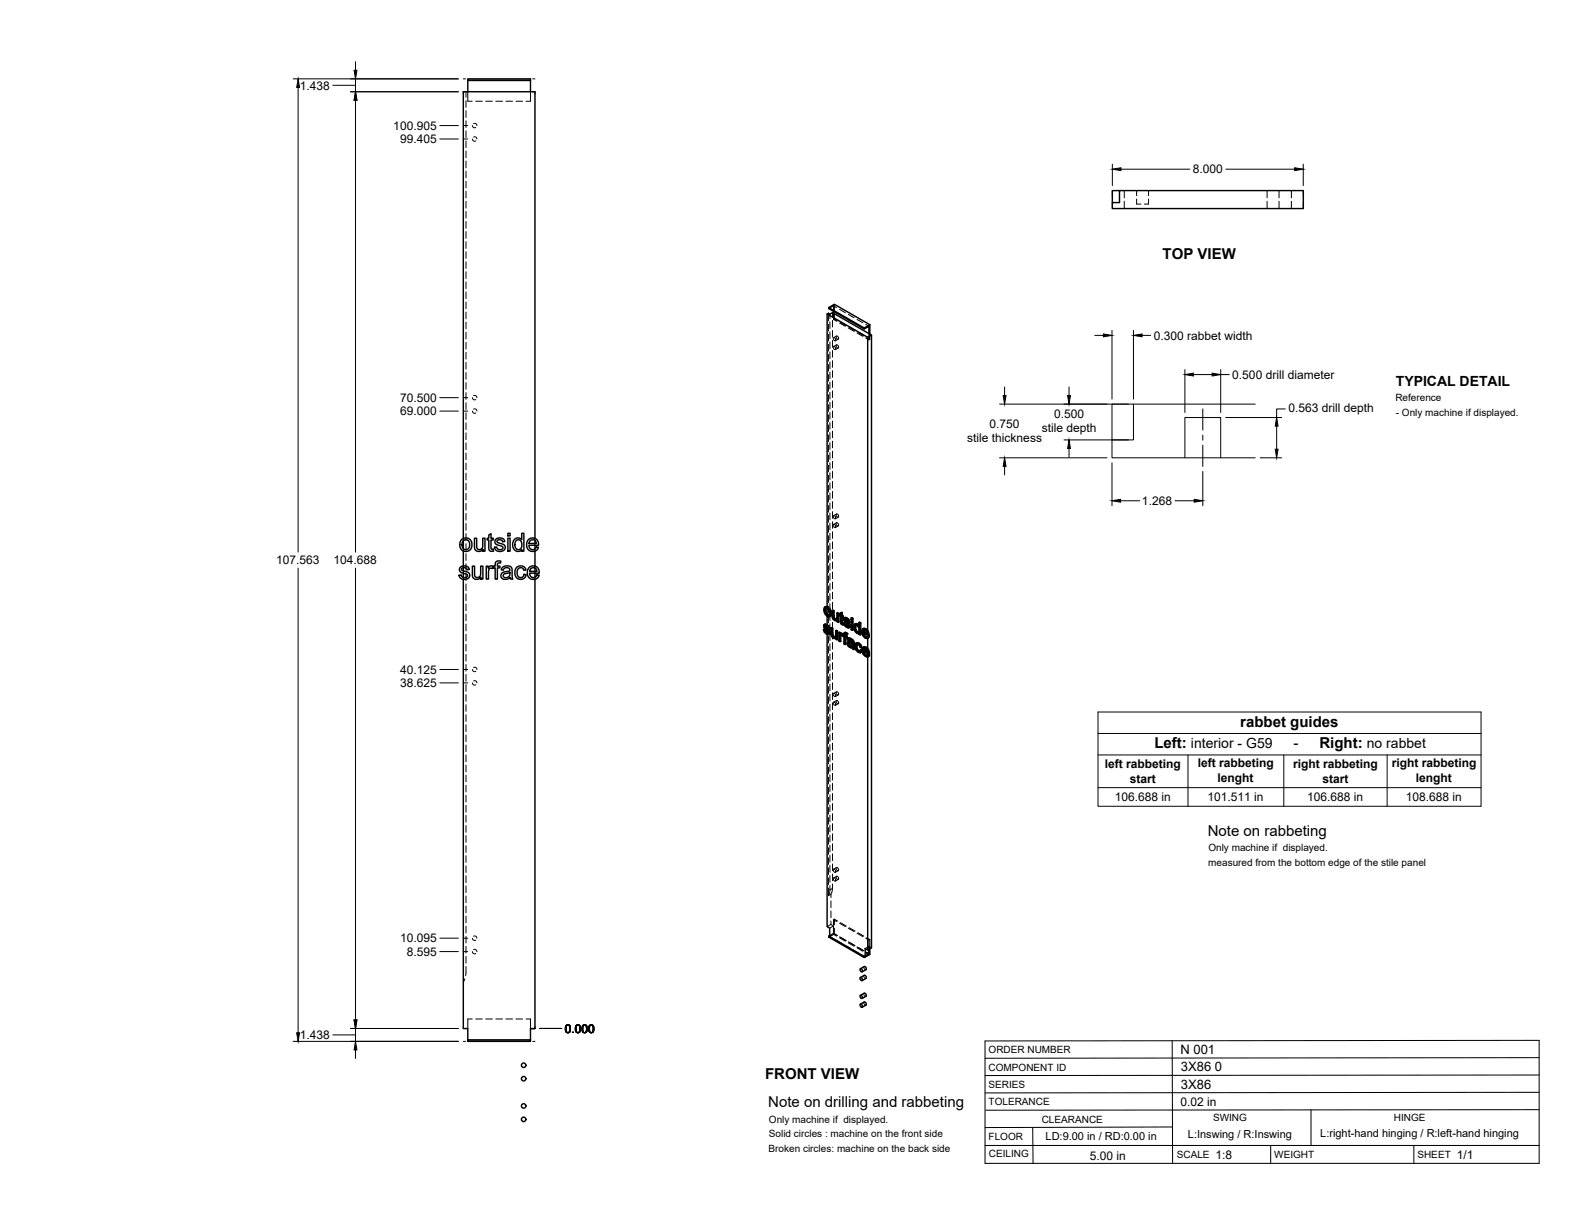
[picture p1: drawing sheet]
<svg xmlns="http://www.w3.org/2000/svg" width="559mm" height="432mm" viewBox="0 0 559 432" stroke-linecap="round" stroke-linejoin="round" font-family="sans-serif">
<!-- layer: Visible -->
<g fill="none" stroke="#000" stroke-width=".51">
<path d="M166 28.6v4M188.2 28.6h-22.2v-.6h22.2v4.6M397.2 67.6h-2.5v4.3h2.5v-4.3h65.2v6.4h-67.7v-2.1M293.5 111.4v103.8M294 109.1l2-1.1 12.6 7.2M295.7 110.5v.6M306.6 116.4l-12.6-7.3v.4l12.6 7.2M307.8 119.7v104M308.6 115.2l-2 1.2v.3l1.7-.9v2.6M308.6 115.2v3.4M309.2 118.9l-1.4 .8-14.3-8.3 .4-.3 .5 .3 1-.5 13.8 8v217.4l-1.4 .8M163.8 191.4a2.3 2.3 0 0 1 3.6 1.8 2.3 2.3 0 0 1-3.5 2 2.88 2.88 0 0 1-.1-3.8z"/>
<path d="M164.3 191.9l.5-.3 .8-.1 .9 .8v1.7l-.7 .9h-1.1l-.6-.7-.2-1.3zM164.4 191.9v2.7M164.4 195.5v5.3M168.3 191h.8v2.5a1.15 1.15 0 0 0 1.2 1.5 1.15 1.15 0 0 0 1-1.6v-2.4h.8v4.6h-.7v-.7a1.63 1.63 0 0 1-2 .7 1.63 1.63 0 0 1-1.1-1.8zM173.4 189.8l.8-.4v1.6h.8v.6h-.8v2.9l.2 .3 .6 .1 .1 .7h-.8a1.02 1.02 0 0 1-.9-1.4v-2.6h-.6v-.6h.6zM175.9 191.4l.9-.5h1.2a1.33 1.33 0 0 1 1.1 1.3l-.8 .1a.96 .96 0 0 0-1-.9 .96 .96 0 0 0-.9 1l2.6 1a1.57 1.57 0 0 1-.2 1.9 1.57 1.57 0 0 1-1.9 .3l-.9-.3-.4-.6-.2-.5 .8-.1a1.1 1.1 0 0 0 1.1 1 1.1 1.1 0 0 0 1.1-1l-2-.8a1.18 1.18 0 0 1-.5-1.9zM180.2 191h.8v4.6h-.8zM180.2 189.2h.8v.9h-.8zM182.5 191.4a1.73 1.73 0 0 1 2.6 .1v-2.3h.8v6.4h-.8v-.6a1.96 1.96 0 0 1-2.4 .3 1.96 1.96 0 0 1-.8-2.3zM183.1 191.8l.9-.3 .8 .4 .4 1.2-.2 1.2a1.26 1.26 0 0 1-1.7 .6 1.26 1.26 0 0 1-.6-1.6zM187.4 191.5a2.15 2.15 0 0 1 2.6-.4 2.15 2.15 0 0 1 1.1 2.4h-3.5l.2 .7a1.29 1.29 0 0 0 1.3 .8 1.29 1.29 0 0 0 1.1-.9l.9 .1-.5 .9a2.33 2.33 0 0 1-3.2 0 2.33 2.33 0 0 1-.2-3.2zM188.1 191.9l.5-.3a1.27 1.27 0 0 1 1.7 1.2h-2.6z"/>
<path d="M189.8 191v-158.4h-25.4v158.4M189.8 191.8v1M189.8 193.5v1.3M189.8 195.6v5.3M163.3 201.2l1.4-.4a1.58 1.58 0 0 1 1.8 1.3l-.8 .1a1.02 1.02 0 0 0-.9-.8 1.02 1.02 0 0 0-1 .7l1 .6a1.93 1.93 0 0 1 1.8 .9 1.89 1.89 0 0 1-1.4 2 1.89 1.89 0 0 1-2.2-.9l-.1-.6 .7-.1a1.09 1.09 0 0 0 1.1 1 1.09 1.09 0 0 0 1.1-1l-2-.8a1.17 1.17 0 0 1-.5-2zM164.4 205.5v159.4h1.6v4M164.4 201.4v1.2M164.4 203.4v1.5M167.6 200.9h.8v2.5a1.14 1.14 0 0 0 1.1 1.5 1.14 1.14 0 0 0 1-1.6v-2.4h.8v4.6h-.7v-.7a1.63 1.63 0 0 1-1.9 .7 1.63 1.63 0 0 1-1.1-1.8zM172.5 200.9h.7v.7a1.12 1.12 0 0 1 1.8-.6l.7-.1v-.5a1.33 1.33 0 0 1 .6-1.3 1.33 1.33 0 0 1 1.4 0l-.1 .7a.71 .71 0 0 0-.8 0 .71 .71 0 0 0-.3 .6v.5h.9v.6h-.9v4h-.8v-4h-.7v-.4l-.2 .6-.4-.1a1.06 1.06 0 0 0-1.1 1.5v2.4h-.8zM178.2 201.4l.7-.5 1-.1 1.5 .5 .5 4.2h-.8l-.1-.6-1.2 .6h-1.1l-.9-.8a1.53 1.53 0 0 1 1.7-1.9h.5a.69 .69 0 0 0 .9-.7 .69 .69 0 0 0-.9-.7 1.11 1.11 0 0 0-1.4 .9l-.8-.1zM178.7 203.8l1.4-.4a.42 .42 0 0 1 .6-.2 .42 .42 0 0 1 .2 .6 1.2 1.2 0 0 1-1 1.1 1.2 1.2 0 0 1-1.4-.8z"/>
<path d="M183.2 201.4a1.96 1.96 0 0 1 3.4 .8l-.8 .2a1.29 1.29 0 0 0-1.7-.8 1.29 1.29 0 0 0-.6 1.7l.3 1.2 .5 .4a1.15 1.15 0 0 0 1.6-1.1l.8 .1-.4 .9a2.06 2.06 0 0 1-2.4 .6 2.06 2.06 0 0 1-1.2-2.2zM187.7 201.4a2.15 2.15 0 0 1 2.5-.4 2.15 2.15 0 0 1 1.1 2.4h-3.4l.2 .7a1.29 1.29 0 0 0 1.2 .8 1.29 1.29 0 0 0 1.2-.9l.8 .1-.5 .9a2.34 2.34 0 0 1-3.2-.1 2.34 2.34 0 0 1-.1-3.3zM188.3 201.8l.8-.4 .7 .1 .5 .6 .2 .6h-2.6zM189.8 205.5v159.4h-1.6v4M189.8 201.5v1.2M189.8 203.4v1.4M292.7 215.3l.6-.1 .5 .2zM292.7 215.3l-.4 .6v1l.9 1.5a.95 .95 0 0 0 1.4 .1M292.8 216.6l.2 1M293 217.6l.2-.1 .6 .6-.4 .1zM293.1 215.8l-.1 .7M293.2 217.5l-.2-.9a.5 .5 0 0 1 0-.8 .5 .5 0 0 1 .8 .3l.4 .8 .1 1-.2 .3h-.6"/>
<path d="M293.5 218.6l-.1 3.1-.9-.1M293.5 215.9v2M293.5 215.5l.9 .9 .2-.1 .4 1.3M293.8 218.1l.3 .1M293.8 215.4l.8 .9M294.4 216.4l.3 1.3 .3-.1-.2 .8M294.7 217.7l-.1 .8 .2-.1-.4 .3M295.3 216.6l.6 .1v2.2M295.7 216.8v2.1h.2l.2 .4M295.7 219l.2 .5 .2-.2 .4 .3M295.9 219.5l.3 .3 .6-.1-.2 .2M295.9 216.7l-.6-.1v2.5l.7 1 .5 .2 .5-.2"/>
<path d="M296.2 219.8l.4 .1M296.9 217.5l.7 .1v3l-.3 .2v-3M297.6 217.6l-.7-.1v1.9l-.3 .5M298.1 218h-.3v.4l.3 .2 .1 2.5 .5 .5h.6l-.1-.5-.4 .1M298.1 217.5l.7-.2v1M298.6 217.4v1.1l.6 .1M298.6 218.5l.6 .1-.2 .5v-.4M298.8 217.3l-.7 .2v.7l-.3-.2M298.8 219v1.8M299 219.1l-.4-.2v2h.3M299.6 219.2l.9 .1M299.8 219.9l.4 .3"/>
<path d="M299.9 219.1l-.3 .2M299.9 219.2l1.2 .5M300 219.7v.1M300.1 220l-.3-.2 .7 .1 .4 .7 .4 .2M300.1 219.1l-.7 .3v.5l1.5 1.9-.1 .5M300.3 219.4l.5 .4 .3-.1 .3 .5M300.8 219.8l.4 .5 .2-.1 .2 .5-.3 .1-.1-.5M302 219.3l.6 .1zM302 219.3v.6l.4 .2M302.6 219.4l-.2 .7v-.6M292.1 223.4l.5 .1M292.6 223.5l.2-.1 .2 .6-.2 .1z"/>
<path d="M292.7 222.3l.4 .3M292.7 222.5l1.4 1.1M292.7 221.5l-.3 .2M292.8 224.1l.5 .5 .5-.1M292.8 221.6l.6 .1 .5 .4M292.8 223.4l-.4-.2a1.16 1.16 0 0 0 .5 1.5l.7 .4 .6-.1M292.9 222.7l1.5 1.3M292.9 222.1h.1M292.9 222.4l-.2-.3 .7 .3 .4 .6 .4 .2M293 224l.5 .4M293 221.5l-.6 .1-.2 .7 .4 .7 1.1 1.1v.6M293.2 221.8l.5 .4 .2-.1 .4 .4"/>
<path d="M293.3 224.6l.4 .1M293.5 225.1v103.7l.9 .5v2.6l-.4 .2v.4l12.6 7.2v-.4l-12.6-7.2M293.5 222.4v.5M293.5 223.8v.6M293.7 222.2l.4 .5 .2-.1 .1 .5-.2 .1-.1-.5M293.8 224.6l-.1 .1M293.9 223.7l.3 .4 .2-.1 .1 .5M294.2 224.1l.1 .5 .2-.1-.1 .4M294.3 224.6l-.1 .4 .2-.1-.3 .2M294.8 222.8l.7 .1v2.2M295.3 223.1v2.2l.2-.2 .2 .5M295.3 225.3l.2 .4 .2-.1 .3 .3"/>
<path d="M295.5 225.7l.3 .3h.6M295.5 222.9l-.7-.1 .1 2.6 .8 1h.8M295.8 226l.4 .1M296.4 226l-.2 .1M296.4 225.9l-.2 .2M296.5 223.8l.7 .1v3l-.3 .1v-3M296.5 226.4v.4l.4 .2M296.5 226.4l-.1 .1M297 220.1v.5l.3 .2M297 220.1l-.2 .1M297.2 223.9l-.7-.1-.1 2.1M297.6 224.4l.6 .1v.4l.3-.2"/>
<path d="M298 224.6v.5l.8-.4M298.1 225.5l.2 2-.2 .2v-1.6M298.2 224.5l-.6-.1v3l.5 .3M298.3 224.8l.5-.1 .4 .4M298.4 225.3v.1M298.6 224.9l.4 .4M298.6 220.9l.4 .1M298.7 221.1h.5M298.9 225.7l-.6-.3v.6M299 225.2v.4l.4 .2v2.6l.4 .3M299 225.4l-.1 .3M299 221.3l.1 .5"/>
<path d="M299 225.6l-.1 .1M299.3 221l.4 .1M299.7 224.5l1.1 .3M299.7 221.1l.2-.1 .2 .6-.2 .1zM299.8 220.1l1.5 1.1M299.8 225.7l.8 .1-.2 .6v-.4M299.9 224.4l-.3 .1M299.9 221.7l.5 .5h.5M299.9 221l-.4-.1a1.29 1.29 0 0 0 .6 1.5l.7 .4 .5-.2M300 220.3l1.6 1.3M300.1 225.1v.5M300.1 226.2v2.4l-.3 .1v-2.6l.6 .3"/>
<path d="M300.1 224.6l.4 .3 .3-.1-.3 .5v-.4M300.1 221.6l.5 .4M300.4 224.5h-.8l-.2 .9-.4-.2h.4M300.4 222.2l.4 .1M300.5 225.3l-.1-.1a.27 .27 0 0 0-.4-.2 .27 .27 0 0 0-.2 .4v.3l.8 .1M300.9 227.8l.5-.1 1 .3M300.9 222.3h-.1M301 221.3l.3 .4 .3-.1 .1 .5M301 228.6l.2 .4 .2-.1 .4 .3M301.1 228.3l.3 .6M301.1 227.6l-.3 .2M301.2 229l.3 .3h.7"/>
<path d="M301.2 227.1l.1-.1-.2 .3zM301.2 228.3h-.1M301.2 226.5l.8 .1 .6 .4M301.3 228.3l.3 .1a.57 .57 0 0 1 .7 .3 .57 .57 0 0 1-.1 .7l-.2 .1M301.3 228.3h-.2M301.3 228.3l-.1 .1M301.3 227l.9 .5a.36 .36 0 0 1 .2 .6 .36 .36 0 0 1-.6-.1l-.6-.2M301.3 221.7l.1 .5 .3-.1-.2 .4M301.4 227.7l-.8 .2 .1 1 .7 .8 1 .1 .1 .4 .5 .3M301.4 222.2l-.1 .4 .2-.1-.3 .2M301.4 226.4l-.5 .1M301.5 229.3h.8"/>
<path d="M301.8 226.7l.5 .4 .3-.1 .3 .4M302 220.4l.6 .1zM302 220.4v3l.4 .3M302 226.6l-.6-.2-.5 .1-.3 .5 .5 .3M302.3 227.1l.3 .4 .3-.1 .1 .4M302.6 220.5v3l-.2 .2v-3M302.6 227.5l.2 .5 .2-.2 .1 2.1M302.8 228v2l.3-.1 .1 .4-.2 .2-.2-.5M303.4 222.7l.2 1M303.4 221.4h.8l.5 .4M303.6 223.7l.2-.1 .5 .6h-.3zM303.6 222l.6 .1 .5 .8v1.2l-.3 .3-.3-.1"/>
<path d="M303.6 222l-.2 .7 .2-.1 .2 1M303.6 221.9v.1M303.7 221.3l-.4 .2M303.8 221.9l-.2 .7M303.8 229.5l.2 1 .2-.2 .6 .6M303.9 228.1l.9 .1 .7 .6M304 230.5l.5 .5h.6M304 221.5l.7 .3M304.1 228l-.4 .2M304.2 228.6l-.2 .7M304.2 221.4l-.5-.1a1.94 1.94 0 0 0 0 3.2l.7 .3 .4-.1M304.3 224.2h.3"/>
<path d="M304.5 228.3l.7 .7 .3-.2 .3 .9-.2 .2-.4-.9M304.7 220.9l.7 .1v4.1l-.2 .2v-4.2M304.8 224.7v.3l.4 .3M304.8 224.7l-.2 .1M304.8 228.2a1.12 1.12 0 0 0-1.4 .3 1.12 1.12 0 0 0 0 1.4l.8 1.3 1.1 .4M305.2 230.7l.4 .3M305.4 221l-.4-.3-.3 .2v1.5l-.3-.5M305.6 229.9l-.4-.2-.5-.9-.7-.1-.2 .8 .2-.2 .2 1M305.6 231l.3-.2-.6 .8zM305.9 230.8l-.5-.3-.4 .6-.5-.1M306.1 223.1h1.1l.8 .9M306.2 224.1l1.5 .8-.5-1.1a.51 .51 0 0 0-.6-.3 .51 .51 0 0 0-.4 .6l.2-.2 1.2 .7"/>
<path d="M306.2 229.7l.6-.1a1.41 1.41 0 0 1 1.4 .9M306.3 230.6l1.5 .9-.5-1.1a.51 .51 0 0 0-.6-.3 .51 .51 0 0 0-.4 .5l.3-.1 1.2 .7M306.4 224.6l.2 .6M306.4 225.4l.6 .6 .6-.1M306.6 223.5l-.2 .4M306.6 231.9l.5 .6h.6M306.6 231.2l.2 .6M306.7 230.1l-.1 .4M306.9 223.2l.9 .9 .2-.1 .4 1.3M307 226h.4M307.1 229.8l.8 .9 .3-.2 .3 1.4M307.1 232.5l.4 .1"/>
<path d="M307.2 223.1l-.7-.2-.7 .5 .1 1.7 .6 .9 .9 .5h.3l.6-.6M307.3 229.6l-.6-.1-.6 .3-.2 1.3 .7 1.5 1.2 .5M307.5 226h-.1M307.6 232.5l-.1 .1M307.7 225.7l.4 .4M307.8 224.1l.3 1.3 .3-.1-.3 .1M307.8 232.3l.5 .3M307.8 233.1v104l-.8-.5v2.9l1.3-.7v-2M307.8 225.4v.2M307.8 226.5v3.6M307.8 231.9v.4M307.9 230.7l.4 1.3 .2-.1-.2 .1"/>
<path d="M308.1 225.6l-1.9-1.1 .2 .9 .2-.2 .6 .6M308.3 232.2l-2-1.2 .3 .9 .2-.1 .5 .6M308.3 225.9l-.5 .6M308.3 225.9l-.4-.3-.5 .4M308.5 232.5l-.5 .5M308.5 232.5l-.7 .6M308.5 232.5l-.5-.3-.5 .4M308.3 338.4l-1.7 .9M308.6 336.6v2l-2 1.1M305.2 353.2l.6 .2 .2 .8-.7-.2zM305.2 356.4l.6 .1 .2 .8-.7-.1zM305.2 346.9l.6 .2 .2 .8-.7-.2z"/>
<path d="M305.2 343.8l.6 .1 .2 .8-.7-.1zM305.2 353.2l1.4-.8 .6 .4v.7l-1.3 .8M305.2 356.3l1.6-.8 .6 .7-.2 .4M305.2 346.8l1.4-.7 .6 .3v.7l-1.3 .8M305.2 343.7l1.4-.8 .6 .4v.7l-1.3 .8M307.2 356.6l-1.3 .8M166 368.9h22.2v.6h-22.2z"/>
<circle cx="185.8" cy="378" r=".79"/>
<circle cx="185.8" cy="382.7" r=".79"/>
<circle cx="185.8" cy="392.4" r=".79"/>
<circle cx="185.8" cy="397.2" r=".79"/>
</g>
<!-- layer: Hidden -->
<g fill="none" stroke="#000" stroke-width=".35">
<path d="M165.3 32.6v1.9M165.3 35.7v2.4M165.3 39.3v2.4M166 32.6v3.3h1.6M168.8 35.9h2.3M172.3 35.9h2.4M175.9 35.9h2.4M179.5 35.9h2.4M183 35.9h2.4M188.2 32.6v3.3h-1.6M165.3 42.9v2.4M165.3 46.4v2.4"/>
<path d="M165.3 50v2.4M165.3 53.6v2.4M165.3 57.2v2.3M167.6 49.3l.4 .7h.8M167.6 44.6l.4 .7 .8-.1M168 48.6l.9 .1 .3 .6M168 43.9h.9l.3 .7M165.3 60.7v2.4M165.3 64.3v2.4M165.3 67.9v2.4M165.3 71.4v2.4M165.3 75v2.4"/>
<path d="M165.3 78.6v2.4M398.9 67.6v2.6M398.9 71.4v2.6M403.3 70.6v1.8h1.5M403.3 67.6v1.8M407.5 70.6v1.8h-1.5M407.5 67.6v1.8M449.6 67.6v2.6M449.6 71.4v2.6M453.8 67.6v2.6M453.8 71.4v2.6M458.2 67.6v2.6"/>
<path d="M458.2 71.4v2.6M165.3 82.1v2.4M165.3 85.7v2.4M165.3 89.3v2.4M165.3 92.9v2.4M165.3 96.4v2.4M165.3 100v2.4M165.3 103.6v2.4M165.3 107.2v2.3M165.3 110.7v2.4M165.3 114.3v2.4M165.3 117.9v2.3"/>
<path d="M293.9 111.1v2.8M293.9 115v2.4M293.9 118.6v2.4M294.4 111.4v1.6M294.4 114.2v2.4M294.4 117.8v2.3M295.4 110.9v1.6M295.4 113.7v2.3M295.4 117.2v2.4M295.7 119.8a.56 .56 0 0 1 .7 .4 .56 .56 0 0 1-.3 .7l-.4-.5zM295.7 108.5l-1.7 1M295.7 108.5l1.1 .7"/>
<path d="M295.7 108.5v2M295.7 111.1v2.2M296 113.2l-.3 .1 1.1 .7M296 108v2M296 111.2v2M296 113.2l1.2 .6M296.7 119.3a.58 .58 0 0 1 .7 .3 .58 .58 0 0 1-.2 .8l-.5-.5zM296.8 119.2l-1 .6M297.9 109.8l2 1.2M297.9 114.6l2 1.2M298.2 114.4l2 1.2M301 111.5l2 1.2"/>
<path d="M301 116.4l2 1.2M301.3 116.2l2.1 1.2M304.1 113.3l2 1.2M304.1 118.2l2 1.1M304.4 118l2.1 1.2M307.2 115.1l1.1 .7M307.2 119.9l1.1 .7M307.5 119.8l1.1 .6M308.3 118.4v2.2l.3-.2v-1.8M165.3 121.5v2.3M165.3 125v2.4M165.3 128.6v2.4"/>
<path d="M165.3 132.2v2.3M165.3 135.7v2.4M165.3 139.3v2.4M293.9 122.2v2.4M293.9 125.8v2.3M293.9 129.3v2.4M293.9 132.9v2.4M293.9 136.5v2.4M294.4 121.3v2.4M294.4 124.9v2.4M294.4 128.5v2.4M294.4 132v2.4"/>
<path d="M294.4 135.6v2.4M294.4 139.2v2.4M295.4 120.8v2.4M295.4 124.4v2.3M295.4 128v2.3M295.4 131.5v2.4M295.4 135.1v2.4M295.4 138.7v2.3M295.7 123a.6 .6 0 0 1 .7 .3 .6 .6 0 0 1-.2 .8l-.5-.5zM296.7 122.4a.55 .55 0 0 1 .7 .3 .55 .55 0 0 1-.3 .7l-.4-.4zM296.8 122.4l-1 .5M297.4 123.5l-1 .5"/>
<path d="M297.4 120.3l-1 .6M165.3 142.9v2.4M165.3 146.5v2.3M165.3 150v2.4M165.3 153.6v2.4M165.3 157.2v2.4M167.6 141.1l.4 .7h.8M167.6 145.9l.4 .6h.8M168 140.4h.9l.3 .7M168 145.2h.9l.3 .7M293.9 140v2.4M293.9 143.6v2.4"/>
<path d="M293.9 147.2v2.4M293.9 150.8v2.3M293.9 154.3v2.4M293.9 157.9v2.4M294.4 142.7v2.4M294.4 146.3v2.4M294.4 149.9v2.4M294.4 153.5v2.4M294.4 157v2.4M295.4 142.2v2.4M295.4 145.8v2.4M295.4 149.4v2.4"/>
<path d="M295.4 153v2.3M295.4 156.5v2.4M165.3 160.7v2.4M165.3 164.3v2.4M165.3 167.9v2.4M165.3 171.5v2.3M165.3 175v2.4M165.3 178.6v2.4M293.9 161.5v2.4M293.9 165.1v2.3M293.9 168.6v2.4M293.9 172.2v2.4"/>
<path d="M293.9 175.8v2.3M293.9 179.3v2.4M294.4 160.6v2.4M294.4 164.2v2.4M294.4 167.7v2.4M294.4 171.3v2.4M294.4 174.9v2.4M294.4 178.5v2.3M295.4 160.1v2.4M295.4 163.7v2.4M295.4 167.2v2.4M295.4 170.8v2.4"/>
<path d="M295.4 174.4v2.4M295.4 177.9v2.4M164.4 191v.9M164.4 194.6v.9M165.3 182.2v2.4M165.3 185.7v2.4M165.3 189.3v2.4M165.3 192.9v2.4M165.3 196.4v2.4M189.8 191v.8M189.8 192.8v.7M189.8 194.8v.8"/>
<path d="M293.9 182.9v2.4M293.9 186.5v2.4M293.9 190.1v2.3M293.9 193.6v2.4M293.9 197.2v2.4M294.4 182v2.4M294.4 185.6v2.4M294.4 189.2v2.4M294.4 192.8v2.3M294.4 196.3v2.4M294.4 199.9v2.4M295.4 181.5v2.4"/>
<path d="M295.4 185.1v2.4M295.4 188.7v2.4M295.4 192.2v2.4M295.4 195.8v2.4M295.4 199.4v2.4M295.7 183a.56 .56 0 0 1 .7 .3 .56 .56 0 0 1-.3 .7l-.4-.5zM295.7 186.1a.56 .56 0 0 1 .7 .3 .56 .56 0 0 1-.3 .8l-.4-.6zM296.7 185.6a.58 .58 0 0 1 .7 .3 .58 .58 0 0 1-.2 .7l-.5-.4zM296.7 182.4a.6 .6 0 0 1 .7 .3 .6 .6 0 0 1-.2 .8l-.5-.5zM296.8 182.4l-1 .6M296.8 185.5l-1 .6M297.4 183.5l-1 .6"/>
<path d="M297.4 186.6l-1 .6M164.4 200.8v.6M164.4 202.6v.8M164.4 204.9v.6M165.3 200v2.4M165.3 203.6v2.4M165.3 207.2v2.4M165.3 210.7v2.4M165.3 214.3v2.4M165.3 217.9v2.4M189.8 200.9v.6M189.8 202.7v.7"/>
<path d="M189.8 204.8v.7M292.5 216.2l.4 1.4-.3 .1M292.9 217.6l.9 .9-.3 .1M292.9 215.2l-.6 1.2M293.1 215.8l-.1 .1M293.2 215.8h.6l-.3 .1M293.5 215.2v.7M293.5 217.9v.7M293.8 215.8l.4 .5-.1 .2M293.8 218.5l.6 .2-.2 .1M293.9 200.8v2.4M293.9 204.3v2.4"/>
<path d="M293.9 207.9v2.4M293.9 211.5v2.4M293.9 215.1v2.3M293.9 218.6v2.4M294.3 216.4l.2 .8-.2 .3M294.3 218.1l-.2 .1M294.4 203.5v2.3M294.4 207.1v2.3M294.4 210.6v2.4M294.4 214.2v2.4M294.4 217.8v2.3M294.5 217.4l-.4 .8"/>
<path d="M294.6 218.6l-.2 .1M295.4 202.9v2.4M295.4 206.5v2.4M295.4 210.1v2.4M295.4 213.7v2.3M295.4 217.2v2.4M295.5 216.4v2.4l-.2 .1M295.5 218.8l.1 .4-.2 .2M295.6 219.2l.3 .5-.2 .1M295.9 219.7l.5 .3-.3 .1M296.8 219.7h.1M296.9 219.7l-.2 .1"/>
<path d="M297.1 219.5l-.3 .2M297.1 217.4v1.9l-.3 .4M297.2 220l-.2 .6M298 218.3l.4 .2-.3 .1M298 217.9l-.2 .5M298.1 218l.3 .1M298.4 218.5v2.3l-.2 .2M298.4 217.3v.8l-.3 .1M298.6 218.9l.2-.2v.3M298.8 218.7l.4 .3M299.6 219.6l-.2 .6M299.7 219.2l-.4 .5"/>
<path d="M299.8 219.1l-.4 .3M300.1 219.6l-.1 .1M300.1 219.6l.5 .1-.3 .1M300.6 219.7l.4 .4-.3 .1M302.2 219.1v.6l-.2 .2M302.2 219.7l.4 .3M165.3 221.5v2.3M165.3 225v2.4M165.3 228.6v2.4M165.3 232.2v2.3M165.3 235.8v2.3M165.3 239.3v2.4"/>
<path d="M167.6 237.5l.4 .7h.8M168 236.9h.9l.3 .6M292.4 223.2l.3 1-.2 .1M292.4 222l.1 .4-.2 .1M292.5 221.6l-.3 .5M292.5 222.4l.3 .5-.2 .1M292.7 221.5l-.4 .3M292.7 224.2l.8 .6-.2 .2M292.8 222.1l.2-.1-.1 .1M292.8 222.9l1.2 1-.3 .2M292.9 222l-.2 .1M293 222l.4 .1-.2 .1"/>
<path d="M293.4 222.1l.4 .3-.2 .2M293.5 221.7v.7M293.5 222.9v.9M293.5 224.4v.7M293.5 224.8l.5 .2-.2 .2M293.8 224.5h.1M293.8 222.4l.2 .5-.2 .1M293.9 222.2v2.4M293.9 225.8v2.4M293.9 229.3v2.4M293.9 232.9v2.4M293.9 236.5v2.4"/>
<path d="M293.9 224.5l-.1 .1M294 223.9l.1 .4-.2 .1M294 222.9l.4 .2M294.1 224.3l-.2 .2M294.3 225h-.3M294.4 221.3v2.4M294.4 224.9v2.4M294.4 228.5v2.4M294.4 232.1v2.3M294.4 235.6v2.4M294.4 239.2v2.4M295 222.7l.1 2.3-.2 .1"/>
<path d="M295.1 225l.1 .5-.2 .1M295.2 225.5l.3 .4-.2 .1M295.4 220.8v2.4M295.4 224.4v2.4M295.4 228v2.3M295.4 231.5v2.4M295.4 235.1v2.4M295.4 238.7v2.3M295.5 225.9l.5 .4-.3 .1M296 226.3l.8-.1-.2 .1M296.4 220h.8l-.2 .1M296.4 226h.1"/>
<path d="M296.5 225.9l-.2 .1M296.7 225.8l-.3 .2M296.7 223.6v1.9l-.3 .4M296.8 226.2l-.3 .6M296.8 226.7l.4 .2M297.2 220.4l.4 .2M297.9 224.3v3l-.3 .1M297.9 227.3l.4 .2M298.2 224.9v.1M298.4 220.8l.2 .4-.2 .1M298.4 224.7l-.4 .4M298.5 225.3h-.1"/>
<path d="M298.5 225.2l.3 .1-.2 .1M298.6 221.2l.4 .3-.3 .1M298.8 225.3l.3 .3M299 221.5l.3 .1M299 225.4l.3-.2-.2 .4M299.1 225.6h-.1M299.2 225.1h.1M299.3 225.5l.3 .2-.2 .1M299.3 225.2l-.3 .4M299.3 225.1l-.3 .2M299.4 225.2l.2 .1M299.5 220.9l.3 .9-.2 .1"/>
<path d="M299.6 225.7v2.6l-.2 .1M299.6 228.3l.5 .3M299.7 220l.3 .5-.3 .1M299.7 224.6l-.1 .7-.2 .1M299.8 224.4l-.3 .3M299.8 221.8l.8 .7-.2 .1M299.8 226.1l.3-.1v.2M299.9 225.1h.2M300 220.5l1.1 1.1-.3 .1M300.1 226l.5 .2M300.2 225h.2l-.2 .1M300.4 225l.3 .2"/>
<path d="M300.6 222.5l.6 .2-.3 .1M300.8 228.2l.2 .7-.2 .1M300.8 226.9l.5 .3M300.9 227.8l-.4 .5M301 220.1l.1 .4-.2 .1M301 227.7l-.4 .2M301 228.9l.7 .7-.3 .1M301.1 222.1l-.2 .1M301.1 226.4l-.5 .6M301.1 222.1l-.2 .2M301.1 221.6l.1 .3-.2 .1M301.1 226.4l-.3 .2"/>
<path d="M301.1 220.5l.5 .2M301.2 221.9l-.1 .2M301.3 228.2h.2zM301.3 228.2l-.1 .1M301.4 228.2l-.3 .1M301.4 222.6l-.2 .1M301.3 227h.1M301.5 228.2l1.1 .3-.2 .1M301.5 226.8l.5 .2-.3 .1M301.7 229.6l.5 .1-.3 .1M302 227l.5 .5-.3 .1M302.2 229.7h.4l-.2 .1"/>
<path d="M302.2 220.3v3l-.2 .1M302.2 223.3l.4 .2M302.4 228l.2 .1M302.4 229.3l-.2 .1M302.5 227.5l.1 .5-.2 .1M302.5 229.2l-.2 .1M302.6 228.5l-.3 .8M302.6 228l-.2 .2M302.6 229.7l.1 .4-.2 .1M302.7 230.1l.5 .2M303.1 222.3l.2 .9-.2 .2M303.3 223.2l.4 .8-.2 .2"/>
<path d="M303.3 221.6l-.4 .9M303.5 221.3l-.5 .4M303.6 229.1l.3 1.3-.2 .2M303.7 224l.6 .6-.3 .1M303.7 228.3l-.3 .9M303.8 221.8h.5l-.2 .2M303.8 221.8l-.2 .1M303.8 221.8v.1M303.9 230.4l.9 .9-.3 .2M303.9 228.1l-.4 .4M304.2 228.6l-.2 .1M304.2 228.6h.6l-.2 .1"/>
<path d="M304.3 224.6l.7-.1-.2 .1M304.3 221.8l.5 .6-.2 .1M304.7 221.8l.3 .4M304.8 231.3l.7 .2M304.8 228.6l.4 .4-.3 .1M304.8 224.2h-.2M304.8 222.4l.2 1.1-.2 .1M305 220.7v1.5l-.3 .2M305 223.5l-.4 .8M305 224.5l-.2 .5M305 224.9l.4 .2M305.2 229l.2 .6-.2 .1"/>
<path d="M305.2 231h-.1M305.4 229.6l.4 .1M305.4 230.5l-.4 .6M305.9 224l.4 1.3-.3 .1M306.1 230.5l.3 1.4-.2 .1M306.2 224.5l.2-.2v.3M306.3 225.3l.9 .9-.2 .2M306.3 223l-.6 1.1M306.3 231l.2-.1 .1 .3M306.4 224.3l2 1.2M306.4 231.9l.9 .9-.2 .1M306.4 229.6l-.5 1.1"/>
<path d="M306.5 230.9l2 1.1M306.6 223.5l-.2 .1M306.7 223.4l.5 .1-.3 .1M306.7 230.1h-.1M306.8 230l.5 .1-.2 .1M307.2 223.5l.5 .6-.2 .1M307.2 226.2l.7 .2-.2 .1M307.3 230.1l.5 .5-.2 .2M307.6 225.9h.1M307.6 224.6l.3 .2M307.6 225.9l-.1 .1M307.7 225.9l-.3 .1"/>
<path d="M307.7 232.5h.1M307.7 224.1l.2 .7-.2 .1M307.8 231.2l.2 .1M307.8 232.4l-.1 .1M307.8 230.7l.2 .6-.2 .2M307.8 232.3v.8l.3-.1-.8-.2M307.8 223.7v1.7M307.8 225.6v.9M307.8 230.1v1.8M307.9 225.6l-.3 .3M308 232.2l-.3 .3M308 226.4h-.1"/>
<path d="M308.2 232.9l-.1 .1M165.3 242.9v2.4M165.3 246.5v2.3M165.3 250v2.4M165.3 253.6v2.4M165.3 257.2v2.4M167.6 242.3l.4 .7h.8M168 241.6h.9l.3 .7M293.9 240.1v2.3M293.9 243.6v2.4M293.9 247.2v2.4M293.9 250.8v2.4"/>
<path d="M293.9 254.3v2.4M293.9 257.9v2.4M294.4 242.8v2.3M294.4 246.3v2.4M294.4 249.9v2.4M294.4 253.5v2.4M294.4 257v2.4M295.4 242.3v2.3M295.4 245.8v2.4M295.4 249.4v2.4M295.4 253v2.3M295.4 256.5v2.4"/>
<path d="M295.7 246.1a.55 .55 0 0 1 .7 .3 .55 .55 0 0 1-.3 .7l-.4-.4zM295.7 249.2a.56 .56 0 0 1 .7 .3 .56 .56 0 0 1-.3 .7l-.4-.5zM296.7 248.6a.6 .6 0 0 1 .7 .3 .6 .6 0 0 1-.2 .8l-.5-.5zM296.7 245.5a.6 .6 0 0 1 .7 .3 .6 .6 0 0 1-.2 .8l-.5-.5zM296.8 248.6l-1 .6M296.8 245.4l-1 .6M297.4 249.7l-1 .6M297.4 246.5l-1 .6M165.3 260.8v2.3M165.3 264.3v2.4M165.3 267.9v2.4M165.3 271.5v2.4"/>
<path d="M165.3 275v2.4M165.3 278.6v2.4M293.9 261.5v2.4M293.9 265.1v2.3M293.9 268.6v2.4M293.9 272.2v2.4M293.9 275.8v2.4M293.9 279.3v2.4M294.4 260.6v2.4M294.4 264.2v2.4M294.4 267.8v2.4M294.4 271.3v2.4"/>
<path d="M294.4 274.9v2.4M294.4 278.5v2.4M295.4 260.1v2.4M295.4 263.7v2.4M295.4 267.3v2.3M295.4 270.8v2.4M295.4 274.4v2.4M295.4 278v2.3M165.3 282.2v2.4M165.3 285.8v2.3M165.3 289.3v2.4M165.3 292.9v2.4"/>
<path d="M165.3 296.5v2.4M293.9 282.9v2.4M293.9 286.5v2.4M293.9 290.1v2.3M293.9 293.6v2.4M293.9 297.2v2.4M294.4 282v2.4M294.4 285.6v2.4M294.4 289.2v2.4M294.4 292.8v2.3M294.4 296.3v2.4M294.4 299.9v2.4"/>
<path d="M295.4 281.5v2.4M295.4 285.1v2.4M295.4 288.7v2.4M295.4 292.2v2.4M295.4 295.8v2.4M295.4 299.4v2.4M165.3 300v2.4M165.3 303.6v2.4M165.3 307.2v2.4M165.3 310.7v2.4M165.3 314.3v2.4M165.3 317.9v2.4"/>
<path d="M293.9 300.8v2.3M293.9 304.4v2.3M293.9 307.9v2.4M293.9 311.5v2.4M294.4 314.2v2.5l-.5 1.1M294.4 303.5v2.4M294.4 307v2.4M294.4 310.6v2.4M294.8 317.3v1.2M294.8 319.7v2.3M295.4 313.7l-.1 2.4a1.89 1.89 0 0 1-1.4 1.7v-2.7M295.4 303v2.4"/>
<path d="M295.4 306.5v2.4M295.4 310.1v2.4M295.7 308.5a.55 .55 0 0 1 .7 .2 .55 .55 0 0 1-.3 .8l-.4-.4zM295.7 311.5a.56 .56 0 0 1 .7 .4 .56 .56 0 0 1-.3 .7l-.4-.5zM296.7 311a.58 .58 0 0 1 .7 .3 .58 .58 0 0 1-.2 .7l-.5-.4zM296.7 307.8a.6 .6 0 0 1 .7 .4 .6 .6 0 0 1-.2 .7l-.5-.4zM296.8 310.9l-1 .6M296.8 307.8l-1 .6M297.4 312l-1 .6M297.4 308.9l-1 .6M165.3 321.5v2.4M165.3 325v2.4"/>
<path d="M165.3 328.6v2.4M165.3 332.2v2.4M165.3 335.8v2.3M165.3 339.3v2.4M167.6 337.7l.4 .6h.8M167.6 332.9l.4 .7h.8M168 337l.7-.1 .5 .8M168 332.2l.7-.1 .5 .8M294.8 326.8v1.2l.9 .5v3l1.1 .7M294.8 323.2v2.4M294.8 328l-1.3 .8M295.7 329.3v1.8l-1.3 .8v.4l1.1 .6"/>
<path d="M295.7 328.1v-1.8l.3-.2v2M295.7 331.1l1.5 .9M295.7 326.3l1.1 .7M295.7 328.5l-1.3 .8M296 329.3v2l-2 1.2M296 326.1l1.2 .7M296.5 333.5l2.1 1.2M297.9 332.4l2.3 1.4M297.9 327.6l2 1.2M297.9 332.8l2 1.1M298.2 327.4l2 1.2M299.6 335.3l2.1 1.2"/>
<path d="M301 334.2l2.4 1.3M301 329.4l2 1.1M301 334.5l2 1.2M301.3 329.2l2.1 1.1M302.7 337.1l2.1 1.2M304.1 336l2 1.1M304.1 331.1l2 1.2M304.1 336.3l2 1.2M304.4 330.9l2.1 1.2M304.4 336.1l2.1 1.2M305.8 338.9l1.2 .6M307.2 332.9l1.1 .7 .3-.2"/>
<path d="M307.2 337.7l1.4 .9M307.2 338.1l1.1 .7M307.5 332.7l1.1 .7M308.3 333.6v3.2v-1l.9 .5M308.3 335.8l-1.3 .8M308.6 333.4v3.2M164.9 347.3l-.5 1.2M165.3 342.9l-.1 3.3M306.6 352.4a.74 .74 0 0 0 .6 1.1M306.6 355.5a.74 .74 0 0 0 .6 1.1M306.6 346.1a.73 .73 0 0 0 .6 1.1M306.6 342.9a.74 .74 0 0 0 .6 1.1"/>
<path d="M167.6 361.5h-1.6v3.4M168.8 361.5h2.3M172.3 361.5h2.4M175.9 361.5h2.4M179.5 361.5h2.4M183 361.5h2.4M186.6 361.5h1.6v3.4"/>
</g>
<!-- layer: Reference -->
<g fill="none" stroke="#000" stroke-width=".35">
<path d="M164.4 28h.8M165.2 32.6h-.8v.7M189 32.6h.8v.7M189 28h.8M164.4 44.6h1.6M164.4 49.3h1.6M394.7 67.6v2.1M394.7 71.9v2.1M462.4 67.6v2.1M462.4 71.9v2.1M164.4 141.1h1.6M164.4 145.9h1.6"/>
<path d="M402.1 143.4v12.7h-7.6M445.3 143.4h-50.8v19h50.8M420.4 162.4v-14.3h12.7v14.3M164.4 237.5h1.6M164.4 242.3h1.6M164.4 332.9h1.6M164.4 337.7h1.6M164.4 364.1v.8h.8M164.4 369.5h.8M188.2 364.9h1.6zM189 369.5h.8M189.8 364.1v.8h-.8"/>
</g>
<!-- layer: Hidden Narrow -->
<path d="M295.5 218.3l-.2 .1M297.1 219l-.2 .1M293.5 223.5l-.2 .1M295 224.5l-.2 .2M296.7 225.2l-.2 .2M298.4 220.2l-.3 .1M299.6 225l-.2 .1M300.6 221.1l-.2 .2M301.9 228.3l-.3 .1M302.6 228.7l-.2 .1M295.4 315.2l-1 .5" fill="none" stroke="#000" stroke-width=".35"/>
<!-- layer: Visible Narrow -->
<path d="M295.9 218.4l-.2 .1M293.5 222.9l-.2 .2M295.5 224.6l-.2 .1M298.8 220.5l-.2 .1M300.1 225.3l-.3 .1M300.6 220.6l-.2 .1M301.8 227.8l-.2 .1M303 228.3l-.2 .2M303 229l-.2 .1" fill="none" stroke="#000" stroke-width=".35"/>
<!-- layer: Titleblock -->
<path d="M349.5 369.3l196.6-.2v43.7h-196.6zM415.9 369.3l.1 43.5M546.1 375.3l-196.6 .2M416 399.9l-66.5 .2M465.1 393.7v12.7M546.1 393.7l-196.3 .2M546.1 387.6l-196.6 .2M546.1 381.4l-196.6 .2M349.5 406.4h196.6M366.4 400l.1 12.8M450.8 406.4v6.4M501.6 406.4v6.4" fill="none" stroke="#000" stroke-width=".36"/>
<!-- layer: Custom Tables -->
<path d="M389.6 252.6h135.9v33.5h-135.9zM389.6 260.2h135.9M389.6 267.9h135.9M389.6 279.5h135.9M421.5 267.9v18.2M455.5 267.9v18.2M492.1 267.9v18.2" fill="none" stroke="#000" stroke-width=".35"/>
<!-- layer: FD_Dimensions -->
<g fill="none" stroke="#000" stroke-width=".35">
<path d="M104 28h58.6M105.8 31v164.9M118.1 30.3h8M124.4 32.6h38.2M126.1 21.9v3M126.1 28v4.6M126.1 35.6v160.3M156 44.6h6.6M156 49.3h6.6M394.7 58.3v7.6M462.4 58.3v7.6M397.7 60h24.4"/>
<path d="M434.9 60h24.4M388.4 119h3.1M394.5 117.2v24.4M402.1 117.2v24.4M405.2 119h3M356.4 137.3v3M379.3 137.3v3M420.4 131.1v15.3M423.4 132.9h6.6M433.1 131.1v15.3M433.1 132.9h3M156 141.1h6.6"/>
<path d="M156 145.9h6.6M354.6 143.4h45.8M377.5 156.1h22.9M379.3 159.1v3.1M434.9 148.1h19.8M452.9 151.2v8.2M456 145.1h-3.1v3M354.6 162.4h38.1M356.4 165.5v3M394.5 164.2v15.3M397.6 177.7h6.8M416.9 177.7h6.8"/>
<path d="M426.7 167.3v12.2M447.1 162.4h7.6M105.8 201.6v164.8M126.1 201.6v160.3M156 237.5h6.6M156 242.3h6.6M156 332.9h6.6M156 337.6h6.6M104 369.5h58.6M118.1 367.2h8M124.4 364.9h38.2M126.1 364.9v4.6"/>
<path d="M126.1 372.5v3.1M191.6 364.9h7.7"/>
</g>
<g fill="#000" stroke="#000" stroke-width=".35">
<path d="M105.8 28l.5 3h-1zM126.1 32.6l.5 3h-1zM125.6 24.9h1l-.5 3.1zM394.7 60l3-.5v1zM459.3 59.5l3.1 .5-3.1 .5zM391.5 118.5l3 .5-3 .5zM402.1 119l3.1-.5v1zM420.4 132.9l3-.5v1zM430 132.4l3.1 .5-3.1 .5zM355.9 140.3h1l-.5 3.1zM379.3 156.1l.5 3h-1zM378.8 140.3h1l-.5 3.1z"/>
<path d="M452.4 159.4h1.1l-.6 3zM452.9 148.1l.6 3.1h-1.1zM356.4 162.4l.5 3.1h-1zM394.5 177.7l3.1-.5v1zM423.7 177.2l3 .5-3 .5zM105.3 366.4h1l-.5 3.1zM125.6 361.9h1l-.5 3zM126.1 369.5l.5 3h-1z"/>
</g>
<!-- layer: Smart Centers -->
<path d="M426.7 145.1v7.5M426.7 154.4v1.8M426.7 158v7.5" fill="none" stroke="#000" stroke-width=".35"/>
<g font-size="5.3">
<text x="412.5" y="92">TOP VIEW</text>
<text x="440" y="257.8">rabbet guides</text>
<text x="409.6" y="265.4">Left: interior - G59</text>
<text x="458.9" y="265.4">-</text>
<text x="468.1" y="265.4">Right: no rabbet</text>
<text x="428.5" y="296.6">Note on rabbeting</text>
<text x="271.4" y="382.7">FRONT VIEW</text>
<text x="272.6" y="392.9">Note on drilling and rabbeting</text>
</g>
<text font-size="5" x="495.2" y="136.9">TYPICAL DETAIL</text>
<g font-size="4.6">
<text x="418.8" y="373.8">N 001</text>
<text x="419" y="380.1">3X86 0</text>
<text x="419" y="386.2">3X86</text>
</g>
<g font-size="4.3">
<text x="106.3" y="31.8">1.438</text>
<text x="139.6" y="46.1">100.905</text>
<text x="141.9" y="50.8">99.405</text>
<text x="423.2" y="61.5">8.000</text>
<text x="409.3" y="120.5">0.300 rabbet width</text>
<text x="437.2" y="134.4">0.500 drill diameter</text>
<text x="142" y="142.6">70.500</text>
<text x="142" y="147.4">69.000</text>
<text x="374" y="148.3">0.500</text>
<text x="457.1" y="146.2">0.563 drill depth</text>
<text x="351.1" y="151.8">0.750</text>
<text x="369.7" y="153.4">stile depth</text>
<text x="343.2" y="157">stile thickness</text>
<text x="405.2" y="179.2">1.268</text>
<text x="97.9" y="200.2">107.563</text>
<text x="118.3" y="200.2">104.688</text>
<text x="141.9" y="239">40.125</text>
<text x="141.9" y="243.8">38.625</text>
<text x="392" y="272.6">left rabbeting</text>
<text x="425" y="272.2">left rabbeting</text>
<text x="458.8" y="272.6">right rabbeting</text>
<text x="493.8" y="272.2">right rabbeting</text>
<text x="400.9" y="277.7">start</text>
<text x="432" y="277.3">lenght</text>
<text x="469.2" y="277.7">start</text>
<text x="502.3" y="277.3">lenght</text>
<text x="395.5" y="284.3">106.688 in</text>
<text x="428.5" y="284.3">101.511 in</text>
<text x="463.8" y="284.3">106.688 in</text>
<text x="498.8" y="284.3">108.688 in</text>
<text x="141.9" y="334.4">10.095</text>
<text x="144.3" y="339.1">8.595</text>
<text x="106.3" y="368.7">1.438</text>
<text x="200.3" y="366.4">0.000</text>
<text x="418.8" y="392.4">0.02 in</text>
<text x="386.7" y="411.6">5.00 in</text>
<text x="431.3" y="411.1">1:8</text>
<text x="516.9" y="411.1">1/1</text>
</g>
<g font-size="3.9">
<text x="371" y="404.5">LD:9.00 in / RD:0.00 in</text>
<text x="421.5" y="403.6">L:Inswing / R:Inswing</text>
<text x="468.4" y="403.6">L:right-hand hinging / R:left-hand hinging</text>
</g>
<g font-size="3.5">
<text x="495.1" y="142.4">Reference</text>
<text x="495.2" y="147.5">- Only machine if displayed.</text>
<text x="428.7" y="302.1">Only machine if displayed.</text>
<text x="428.7" y="307.2">measured from the bottom edge of the stile panel</text>
<text x="350.8" y="373.6">ORDER NUMBER</text>
<text x="350.8" y="379.9">COMPONENT ID</text>
<text x="350.8" y="386.1">SERIES</text>
<text x="350.8" y="392.2">TOLERANCE</text>
<text x="272.8" y="398.4">Only machine if displayed.</text>
<text x="369.6" y="398.4">CLEARANCE</text>
<text x="430.4" y="397.8">SWING</text>
<text x="494.5" y="397.6">HINGE</text>
<text x="272.8" y="403.5">Solid circles : machine on the front side</text>
<text x="350.8" y="404.5">FLOOR</text>
<text x="272.7" y="408.6">Broken circles: machine on the back side</text>
<text x="350.8" y="410.5">CEILING</text>
<text x="417.5" y="410.9">SCALE</text>
<text x="452.1" y="410.9">WEIGHT</text>
<text x="502.9" y="410.9">SHEET</text>
</g>
</svg>
